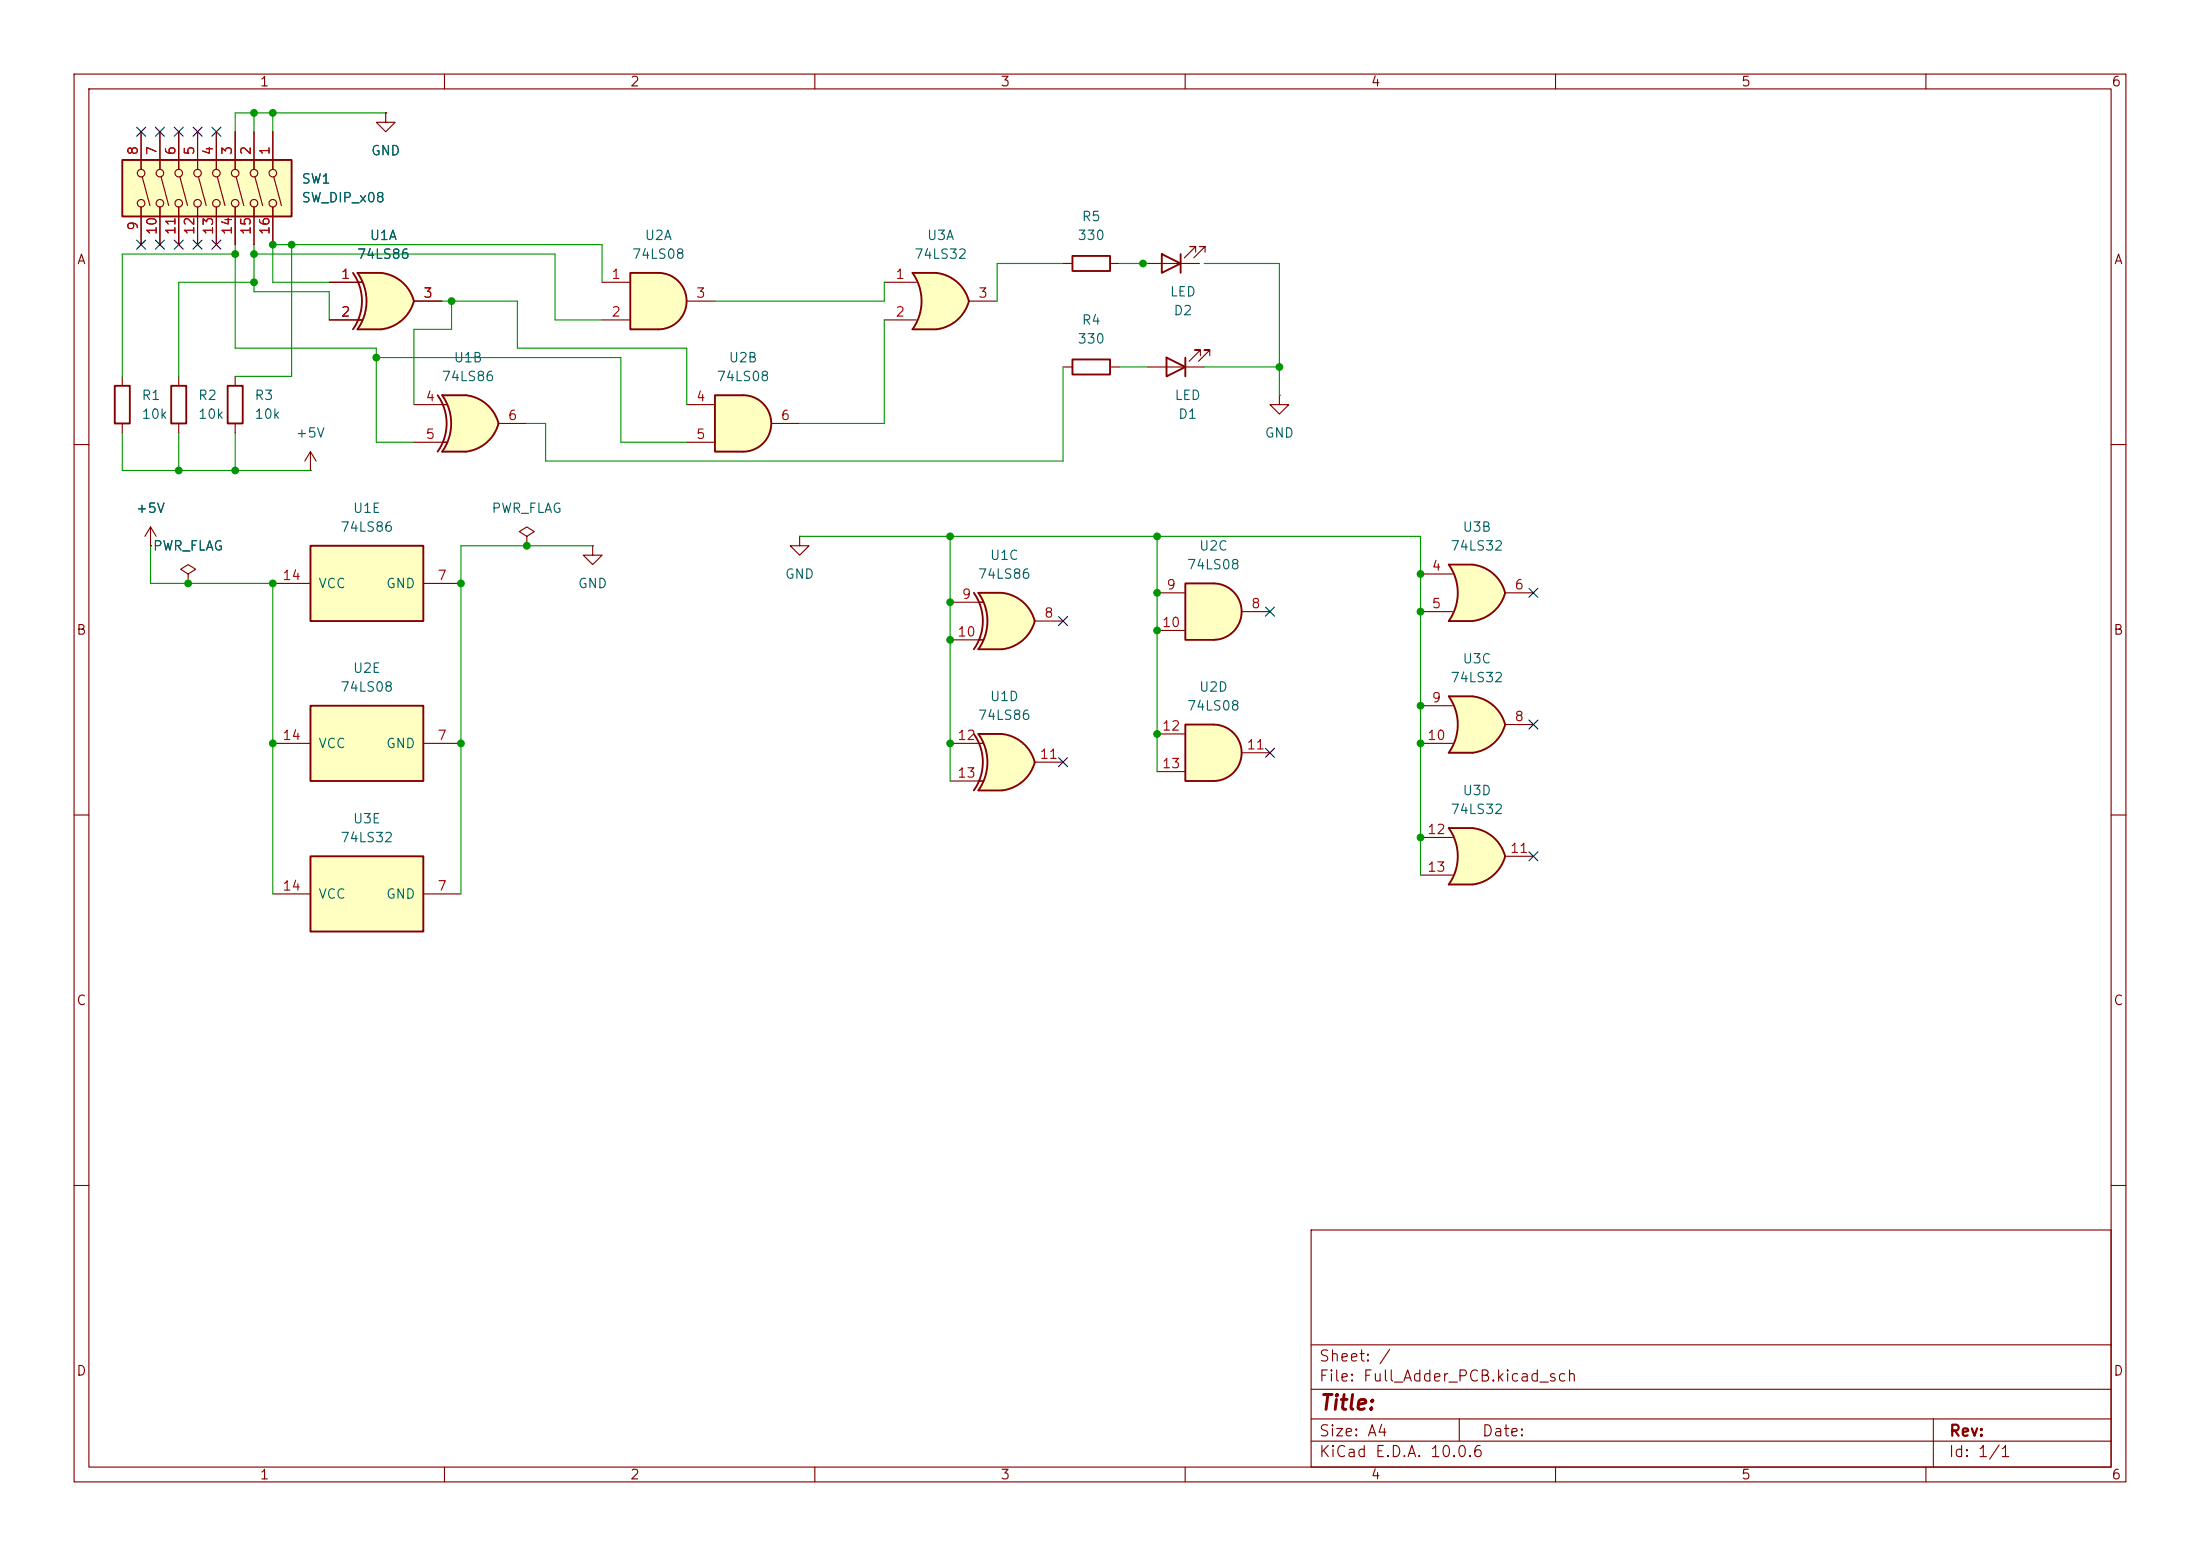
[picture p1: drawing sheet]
<svg xmlns="http://www.w3.org/2000/svg" width="297mm" height="210mm" viewBox="0 0 297 210" stroke-linecap="round" stroke-linejoin="round" font-family="sans-serif">
<g fill="none" stroke="#840000" stroke-width=".15">
<path d="M10 10h277v190h-277zM12 12h273v186h-273zM60 10v2M110 10v2M160 10v2M210 10v2M260 10v2M10 60h2M285 60h2M10 110h2M285 110h2M10 160h2"/>
<path d="M177 166h108v32h-108zM285 160h2M60 198v2M110 198v2M160 198v2M177 194.5h108M177 191.5h108M177 187.5h108M177 181.5h108M197 191.5v3M210 198v2M260 198v2"/>
<path d="M261 191.5v6.5"/>
</g>
<path d="M59.7 53.3h3.2M59.7 61h3.2" fill="none" stroke="#ffffc2" stroke-width=".14"/>
<g fill="#ffffc2" stroke="#ffffc2" stroke-width=".14">
<path d="M62.3 55.8l5 1.4a5.2 5.2 0 0 1-4.4 3.8z"/>
<path d="M62.9 53.3a5.1 5.1 0 0 1 4.4 3.9l-5 1.2z"/>
</g>
<path d="M59.7 53.3h3.2v7.7h-3.2a6.7 6.7 0 0 0 0-7.7z" fill="#ffffc2"/>
<path d="M59.1 53.3a6.6 6.6 0 0 1 0 7.7M59.7 53.3h3.2a5.1 5.1 0 0 1 4.4 3.9 5.2 5.2 0 0 1-4.4 3.8h-3.2a6.6 6.6 0 0 0 0-7.7z" fill="none" stroke="#840000" stroke-width=".25"/>
<path d="M55.9 54.6h4.4M55.9 59.7h4.4M67.3 57.2h3.8" fill="none" stroke="#840000" stroke-width=".15"/>
<path d="M163.8 78.7a3.8 3.8 0 0 1 3.8 3.9 3.8 3.8 0 0 1-3.8 3.8z" fill="#ffffc2" stroke="#ffffc2" stroke-width=".14"/>
<path d="M160 78.7h3.8v7.7h-3.8z" fill="#ffffc2"/>
<path d="M160 78.7h3.8a3.8 3.8 0 0 1 3.8 3.9 3.8 3.8 0 0 1-3.8 3.8h-3.8z" fill="none" stroke="#840000" stroke-width=".25"/>
<path d="M20.3 73.7h.1M20.3 71.1l-.7 1.3M20.3 71.1l.8 1.3M20.3 71.1v2.6M25.4 77.5l1-.7-1-.6-1 .6 1 .7v1.2M25.4 78.7h.1M156.2 80h3.8M156.2 85.1h3.8M167.6 82.6h3.8" fill="none" stroke="#840000" stroke-width=".15"/>
<path d="M195.6 111.8h3.2M195.6 119.4h3.2" fill="none" stroke="#ffffc2" stroke-width=".14"/>
<g fill="#ffffc2" stroke="#ffffc2" stroke-width=".14">
<path d="M198.2 114.2l5 1.4a5.2 5.2 0 0 1-4.4 3.8z"/>
<path d="M198.8 111.8a5.1 5.1 0 0 1 4.4 3.8l-5 1.3z"/>
</g>
<path d="M195.6 111.8h3.2v7.6h-3.2a6.7 6.7 0 0 0 0-7.6z" fill="#ffffc2"/>
<path d="M198.8 111.8h-3.2a6.6 6.6 0 0 1 0 7.6h3.2M198.8 111.8a5.2 5.2 0 0 1 4.4 3.8 5.2 5.2 0 0 1-4.4 3.8" fill="none" stroke="#840000" stroke-width=".25"/>
<path d="M191.8 113h4.3M191.8 118.1h4.3M203.2 115.6h3.8" fill="none" stroke="#840000" stroke-width=".15"/>
<path d="M88.9 36.8a3.8 3.8 0 0 1 3.8 3.8 3.8 3.8 0 0 1-3.8 3.9z" fill="#ffffc2" stroke="#ffffc2" stroke-width=".14"/>
<path d="M85.1 36.8h3.8v7.7h-3.8z" fill="#ffffc2"/>
<path d="M85.1 36.8h3.8a3.8 3.8 0 0 1 3.8 3.8 3.8 3.8 0 0 1-3.8 3.9h-3.8z" fill="none" stroke="#840000" stroke-width=".25"/>
<path d="M81.3 38.1h3.8M81.3 43.2h3.8M92.7 40.6h3.8M41.9 63.5h.1M41.9 61l-.8 1.2M41.9 61l.8 1.2M41.9 61v2.5" fill="none" stroke="#840000" stroke-width=".15"/>
<path d="M41.9 73.7h15.2v10.1h-15.2z" fill="#ffffc2"/>
<path d="M41.9 73.7h15.2v10.1h-15.2z" fill="none" stroke="#840000" stroke-width=".25"/>
<path d="M36.8 78.7h5.1M57.1 78.7h5.1" fill="none" stroke="#840000" stroke-width=".15"/>
<path d="M163.8 97.8a3.8 3.8 0 0 1 3.8 3.8 3.8 3.8 0 0 1-3.8 3.8z" fill="#ffffc2" stroke="#ffffc2" stroke-width=".14"/>
<path d="M160 97.8h3.8v7.6h-3.8z" fill="#ffffc2"/>
<path d="M156.8 34.3l2.6 1.3-2.6 1.2zM159.4 34.3v2.5M160 97.8h3.8a3.8 3.8 0 0 1 3.8 3.8 3.8 3.8 0 0 1-3.8 3.8h-3.8z" fill="none" stroke="#840000" stroke-width=".25"/>
<path d="M154.3 35.6h7.6M161.4 34v-.7h-.7h.7l-1.5 1.5M162.7 34v-.7h-.8h.8l-1.5 1.5M107.9 72.4v1.3h1.3l-1.3 1.2-1.2-1.2h1.2M107.9 72.4h.1M156.2 99.1h3.8M156.2 104.1h3.8M167.6 101.6h3.8" fill="none" stroke="#840000" stroke-width=".15"/>
<path d="M195.6 76.2h3.2M195.6 83.8h3.2" fill="none" stroke="#ffffc2" stroke-width=".14"/>
<g fill="#ffffc2" stroke="#ffffc2" stroke-width=".14">
<path d="M198.2 78.7l5 1.3a5.2 5.2 0 0 1-4.4 3.8z"/>
<path d="M198.8 76.2a5.1 5.1 0 0 1 4.4 3.8l-5 1.3z"/>
</g>
<path d="M195.6 76.2h3.2v7.6h-3.2a6.7 6.7 0 0 0 0-7.6z" fill="#ffffc2"/>
<path d="M198.8 76.2h-3.2a6.6 6.6 0 0 1 0 7.6h3.2M198.8 76.2a5.2 5.2 0 0 1 4.4 3.8 5.2 5.2 0 0 1-4.4 3.8" fill="none" stroke="#840000" stroke-width=".25"/>
<path d="M191.8 77.5h4.3M191.8 82.6h4.3M203.2 80h3.8" fill="none" stroke="#840000" stroke-width=".15"/>
<path d="M195.6 94h3.2M195.6 101.6h3.2" fill="none" stroke="#ffffc2" stroke-width=".14"/>
<g fill="#ffffc2" stroke="#ffffc2" stroke-width=".14">
<path d="M198.2 96.4l5 1.4a5.2 5.2 0 0 1-4.4 3.8z"/>
<path d="M198.8 94a5.1 5.1 0 0 1 4.4 3.8l-5 1.3z"/>
</g>
<path d="M195.6 94h3.2v7.6h-3.2a6.7 6.7 0 0 0 0-7.6z" fill="#ffffc2"/>
<path d="M198.8 94h-3.2a6.6 6.6 0 0 1 0 7.6h3.2M198.8 94a5.1 5.1 0 0 1 4.4 3.8M203.2 97.8a5.2 5.2 0 0 1-4.4 3.8" fill="none" stroke="#840000" stroke-width=".25"/>
<path d="M191.8 95.3h4.3M203.2 97.8h3.8M191.8 100.3h4.3" fill="none" stroke="#840000" stroke-width=".15"/>
<path d="M41.9 115.6h15.2v10.1h-15.2z" fill="#ffffc2"/>
<path d="M41.9 115.6h15.2v10.1h-15.2z" fill="none" stroke="#840000" stroke-width=".25"/>
<path d="M36.8 120.7h5.1M57.1 120.7h5.1" fill="none" stroke="#840000" stroke-width=".15"/>
<path d="M48.3 36.8h3.1M48.3 44.5h3.1" fill="none" stroke="#ffffc2" stroke-width=".14"/>
<g fill="#ffffc2" stroke="#ffffc2" stroke-width=".14">
<path d="M50.9 39.3l5 1.3a5.2 5.2 0 0 1-4.4 3.9z"/>
<path d="M51.5 36.8a5.1 5.1 0 0 1 4.4 3.8l-5 1.3z"/>
</g>
<path d="M48.3 36.8h3.1v7.7h-3.1a6.7 6.7 0 0 0 0-7.7z" fill="#ffffc2"/>
<path d="M47.7 36.8a6.6 6.6 0 0 1 0 7.7M51.4 36.8h-3.1a6.6 6.6 0 0 1 0 7.7h3.1M51.5 36.8a5.1 5.1 0 0 1 4.4 3.8 5.2 5.2 0 0 1-4.4 3.9" fill="none" stroke="#840000" stroke-width=".25"/>
<path d="M44.4 38.1h4.5M44.4 43.2h4.5M55.9 40.6h3.8M71.1 72.4l1-.6-1-.7-1 .7 1 .6v1.3M71.1 73.7h.1M80 73.7v1.2h1.3l-1.3 1.3-1.3-1.3h1.3M80 73.7h.1" fill="none" stroke="#840000" stroke-width=".15"/>
<path d="M132.1 99.1h3.2M132.1 106.7h3.2" fill="none" stroke="#ffffc2" stroke-width=".14"/>
<g fill="#ffffc2" stroke="#ffffc2" stroke-width=".14">
<path d="M134.7 101.5l5 1.4a5.2 5.2 0 0 1-4.4 3.8z"/>
<path d="M135.3 99.1a5.1 5.1 0 0 1 4.4 3.8l-5 1.3z"/>
</g>
<path d="M132.1 99.1h3.2v7.6h-3.2a6.7 6.7 0 0 0 0-7.6z" fill="#ffffc2"/>
<path d="M131.5 99.1a6.6 6.6 0 0 1 0 7.6M132.1 99.1h3.2a5.1 5.1 0 0 1 4.4 3.8 5.2 5.2 0 0 1-4.4 3.8h-3.2a6.6 6.6 0 0 0 0-7.6z" fill="none" stroke="#840000" stroke-width=".25"/>
<path d="M128.3 100.3h4.4M128.3 105.4h4.4M139.7 102.9h3.8" fill="none" stroke="#840000" stroke-width=".15"/>
<path d="M41.9 95.3h15.2v10.1h-15.2z" fill="#ffffc2"/>
<path d="M41.9 95.3h15.2v10.1h-15.2z" fill="none" stroke="#840000" stroke-width=".25"/>
<path d="M36.8 100.3h5.1M57.1 100.3h5.1" fill="none" stroke="#840000" stroke-width=".15"/>
<path d="M132.1 80h3.2M132.1 87.6h3.2" fill="none" stroke="#ffffc2" stroke-width=".14"/>
<g fill="#ffffc2" stroke="#ffffc2" stroke-width=".14">
<path d="M134.7 82.5l5 1.3a5.2 5.2 0 0 1-4.4 3.8z"/>
<path d="M135.3 80a5.1 5.1 0 0 1 4.4 3.8l-5 1.3z"/>
</g>
<path d="M132.1 80h3.2v7.6h-3.2a6.7 6.7 0 0 0 0-7.6z" fill="#ffffc2"/>
<path d="M131.5 80a6.6 6.6 0 0 1 0 7.6M135.3 87.6h-3.2a6.6 6.6 0 0 0 0-7.6h3.2a5.1 5.1 0 0 1 4.4 3.8 5.2 5.2 0 0 1-4.4 3.8" fill="none" stroke="#840000" stroke-width=".25"/>
<path d="M128.3 81.3h4.4M128.3 86.4h4.4M139.7 83.8h3.8" fill="none" stroke="#840000" stroke-width=".15"/>
<path d="M100.3 53.3a3.8 3.8 0 0 1 3.8 3.9 3.8 3.8 0 0 1-3.8 3.8z" fill="#ffffc2" stroke="#ffffc2" stroke-width=".14"/>
<path d="M96.5 53.3h3.8v7.7h-3.8z" fill="#ffffc2"/>
<path d="M144.8 34.5h5.1v2.1h-5.1zM96.5 53.3h3.8a3.8 3.8 0 0 1 3.8 3.9 3.8 3.8 0 0 1-3.8 3.8h-3.8zM144.8 48.5h5.1v2h-5.1z" fill="none" stroke="#840000" stroke-width=".25"/>
<path d="M52.1 15.2v1.3h1.2l-1.2 1.3-1.3-1.3h1.3M52.1 15.2h.1M143.5 35.6h1.3M149.9 35.6h1.2M92.7 54.6h3.8M92.7 59.7h3.8M104.1 57.2h3.8M143.5 49.5h1.3M149.9 49.5h1.2" fill="none" stroke="#840000" stroke-width=".15"/>
<path d="M123.2 36.8h3.2M123.2 44.5h3.2" fill="none" stroke="#ffffc2" stroke-width=".14"/>
<g fill="#ffffc2" stroke="#ffffc2" stroke-width=".14">
<path d="M125.8 39.3l5 1.3a5.2 5.2 0 0 1-4.4 3.9z"/>
<path d="M126.4 36.8a5.1 5.1 0 0 1 4.4 3.8l-5 1.3z"/>
</g>
<path d="M123.2 36.8h3.2v7.7h-3.2a6.7 6.7 0 0 0 0-7.7z" fill="#ffffc2"/>
<path d="M126.4 36.8h-3.2a6.6 6.6 0 0 1 0 7.7h3.2M126.4 36.8a5.2 5.2 0 0 1 4.4 3.8 5.2 5.2 0 0 1-4.4 3.9M157.5 48.3l2.5 1.2-2.5 1.3zM160 48.3v2.5" fill="none" stroke="#840000" stroke-width=".25"/>
<path d="M119.4 38.1h4.3M119.4 43.2h4.3M130.8 40.6h3.8M154.9 49.5h7.7M162.1 48v-.8h-.8h.8l-1.6 1.6M163.3 48v-.8h-.7h.7l-1.5 1.6M172.7 53.3v1.3h1.3l-1.3 1.3-1.3-1.3h1.3M172.7 53.3h.1" fill="none" stroke="#840000" stroke-width=".15"/>
<path d="M16.5 21.6h22.9v7.6h-22.9z" fill="#ffffc2"/>
<g fill="none" stroke="#840000" stroke-width=".15">
<path d="M19 17.8v5.1M21.6 17.8v5.1M24.1 17.8v5.1M26.7 17.8v5.1M29.2 17.8v5.1M31.7 17.8v5.1M34.3 17.8v5.1M36.8 17.8v5.1M52.1 15.2h.1M19 27.9v5.1M19.2 23.9l1 3.9M21.6 27.9v5.1"/>
<path d="M21.7 23.9l1.1 3.9M24.1 27.9v5.1M24.3 23.9l1 3.9M26.7 27.9v5.1M26.8 23.9l1 3.9M29.2 27.9v5.1M29.3 23.9l1.1 3.9M31.7 27.9v5.1M31.9 23.9l1 3.9M34.3 27.9v5.1M34.4 23.9l1.1 3.9M36.8 27.9v5.1"/>
<path d="M37 23.9l1 3.9M44.4 38.1h4.5M16.5 50.8v1.3M16.5 57.2v1.2M24.1 50.8v1.3M24.1 57.2v1.2M31.7 50.8v1.3M31.7 57.2v1.2M44.4 43.2h4.5M55.9 40.6h3.8M20.3 73.7h.1M25.4 78.7h.1"/>
<circle cx="19" cy="27.4" r=".51"/>
<circle cx="19" cy="23.4" r=".51"/>
<circle cx="21.6" cy="27.4" r=".51"/>
<circle cx="21.6" cy="23.4" r=".51"/>
<circle cx="24.1" cy="23.4" r=".51"/>
<circle cx="24.1" cy="27.4" r=".51"/>
<circle cx="26.7" cy="27.4" r=".51"/>
<circle cx="26.7" cy="23.4" r=".51"/>
<circle cx="29.2" cy="23.4" r=".51"/>
<circle cx="29.2" cy="27.4" r=".51"/>
<circle cx="31.8" cy="27.4" r=".51"/>
<circle cx="31.8" cy="23.4" r=".51"/>
<circle cx="34.3" cy="27.4" r=".51"/>
<circle cx="34.3" cy="23.4" r=".51"/>
<circle cx="36.8" cy="23.4" r=".51"/>
<circle cx="36.8" cy="27.4" r=".51"/>
</g>
<path d="M16.5 21.6h22.9v7.6h-22.9zM15.5 52.1h2v5.1h-2zM23.1 52.1h2v5.1h-2zM30.7 52.1h2.1v5.1h-2.1z" fill="none" stroke="#840000" stroke-width=".25"/>
<g fill="none" stroke="#009600" stroke-width=".15">
<path d="M34.3 15.2v2.6M36.8 15.2v2.6M52.1 15.2h-20.4v2.6M31.7 34.3h-15.2v16.5M31.7 33v14h19.1v12.7h5.1M34.3 34.3h40.6v8.9h6.4M34.3 33v6.4h10.1v3.8M34.3 38.1h-10.2v12.7M39.4 33v17.8h-7.7M44.4 38.1h-7.6v-5.1h44.5v5.1M119.4 38.1v2.5h-22.9M143.5 35.6h-8.9v5"/>
<path d="M151.1 35.6h3.8M162.6 35.6h10.1v17.7M16.5 58.4v5.1h25.4M24.1 58.4v5.1M31.7 58.4v5.1M50.8 48.3h33v11.4h8.9M59.7 40.6h10.1v6.4h22.9v7.6M61 40.6v3.9h-5.1v10.1M119.4 43.2v14h-11.5M143.5 49.5v12.7h-69.8v-5h-2.6M151.1 49.5h3.8M162.6 49.5h10.1"/>
<path d="M20.3 73.7v5h16.5v42M80 73.7h-17.8v47M107.9 72.4h83.9v45.7M128.3 72.4v33M156.2 72.4v31.7"/>
</g>
<g fill="none" stroke="#000084" stroke-width=".15">
<path d="M18.4 17.2l1.3 1.2M19.7 17.2l-1.3 1.2M21 17.2l1.2 1.2M22.2 17.2l-1.2 1.2M23.5 17.2l1.2 1.2M24.7 17.2l-1.2 1.2M26.1 17.2l1.2 1.2M27.3 17.2l-1.2 1.2M28.6 17.2l1.2 1.2M29.8 17.2l-1.2 1.2M18.4 32.4l1.3 1.2M19.7 32.4l-1.3 1.2"/>
<path d="M21 32.4l1.2 1.2M22.2 32.4l-1.2 1.2M23.5 32.4l1.2 1.2M24.7 32.4l-1.2 1.2M26.1 32.4l1.2 1.2M27.3 32.4l-1.2 1.2M28.6 32.4l1.2 1.2M29.8 32.4l-1.2 1.2M206.4 79.4l1.2 1.2M207.6 79.4l-1.2 1.2M142.9 83.2l1.2 1.2M144.1 83.2l-1.2 1.2"/>
<path d="M170.8 81.9l1.3 1.3M172.1 81.9l-1.3 1.3M206.4 97.2l1.2 1.2M207.6 97.2l-1.2 1.2M142.9 102.3l1.2 1.2M144.1 102.3l-1.2 1.2M170.8 101l1.3 1.2M172.1 101l-1.3 1.2M206.4 115l1.2 1.2M207.6 115l-1.2 1.2"/>
</g>
<g fill="#009600" stroke="#009600" stroke-width=".14">
<circle cx="50.8" cy="48.3" r=".46"/>
<circle cx="34.3" cy="38.1" r=".46"/>
<circle cx="39.4" cy="33" r=".46"/>
<circle cx="61" cy="40.6" r=".46"/>
<circle cx="156.2" cy="99.1" r=".46"/>
<circle cx="191.8" cy="77.5" r=".46"/>
<circle cx="191.8" cy="82.6" r=".46"/>
<circle cx="128.3" cy="100.3" r=".46"/>
<circle cx="128.3" cy="86.4" r=".46"/>
<circle cx="191.8" cy="113" r=".46"/>
<circle cx="191.8" cy="100.3" r=".46"/>
<circle cx="191.8" cy="95.3" r=".46"/>
<circle cx="156.2" cy="85.1" r=".46"/>
<circle cx="156.2" cy="80" r=".46"/>
<circle cx="25.4" cy="78.7" r=".46"/>
<circle cx="62.2" cy="78.7" r=".46"/>
<circle cx="62.2" cy="100.3" r=".46"/>
<circle cx="36.8" cy="78.7" r=".46"/>
<circle cx="31.7" cy="63.5" r=".46"/>
<circle cx="24.1" cy="63.5" r=".46"/>
<circle cx="71.1" cy="73.7" r=".46"/>
<circle cx="36.8" cy="100.3" r=".46"/>
<circle cx="156.2" cy="72.4" r=".46"/>
<circle cx="128.3" cy="81.3" r=".46"/>
<circle cx="128.3" cy="72.4" r=".46"/>
<circle cx="154.3" cy="35.6" r=".46"/>
<circle cx="172.7" cy="49.5" r=".46"/>
<circle cx="34.3" cy="15.2" r=".46"/>
<circle cx="31.7" cy="34.3" r=".46"/>
<circle cx="36.8" cy="33" r=".46"/>
<circle cx="34.3" cy="34.3" r=".46"/>
<circle cx="36.8" cy="15.2" r=".46"/>
</g>
<text font-size="2" fill="#840000" x="178" y="190.8">Title:</text>
<g font-size="1.5" fill="#840000">
<text x="178" y="184.1">Sheet: /</text>
<text x="178" y="186.8">File: Full_Adder_PCB.kicad_sch</text>
<text x="178" y="197">KiCad E.D.A. 10.0.6</text>
<text x="178" y="194.2">Size: A4</text>
<text x="200" y="194.2">Date:</text>
<text x="263" y="197">Id: 1/1</text>
<text x="263" y="194.2">Rev:</text>
</g>
<g font-size="1.3" fill="#840000">
<text x="35" y="12">1</text>
<text x="85" y="12">2</text>
<text x="135" y="12">3</text>
<text x="185" y="12">4</text>
<text x="235" y="12">5</text>
<text x="285" y="12">6</text>
<text x="10.3" y="36">A</text>
<text x="285.3" y="36">A</text>
<text x="10.2" y="86">B</text>
<text x="285.2" y="86">B</text>
<text x="10.2" y="136">C</text>
<text x="285.2" y="136">C</text>
<text x="10.2" y="186">D</text>
<text x="285.2" y="186">D</text>
<text x="35" y="200">1</text>
<text x="85" y="200">2</text>
<text x="135" y="200">3</text>
<text x="185" y="200">4</text>
<text x="235" y="200">5</text>
<text x="285" y="200">6</text>
</g>
<g font-size="1.3" fill="#a90000">
<text x="18.9" y="21.1" transform="rotate(-90 18.9 21.1)">8</text>
<text x="21.5" y="21.1" transform="rotate(-90 21.5 21.1)">7</text>
<text x="24" y="21.1" transform="rotate(-90 24 21.1)">6</text>
<text x="26.5" y="21.1" transform="rotate(-90 26.5 21.1)">5</text>
<text x="29.1" y="21.1" transform="rotate(-90 29.1 21.1)">4</text>
<text x="31.6" y="21.1" transform="rotate(-90 31.6 21.1)">3</text>
<text x="34.2" y="21.1" transform="rotate(-90 34.2 21.1)">2</text>
<text x="36.7" y="21.1" transform="rotate(-90 36.7 21.1)">1</text>
<text x="18.9" y="31.2" transform="rotate(-90 18.9 31.2)">9</text>
<text x="21.5" y="31.8" transform="rotate(-90 21.5 31.8)">10</text>
<text x="24" y="31.8" transform="rotate(-90 24 31.8)">11</text>
<text x="26.5" y="31.8" transform="rotate(-90 26.5 31.8)">12</text>
<text x="29.1" y="31.8" transform="rotate(-90 29.1 31.8)">13</text>
<text x="31.6" y="31.8" transform="rotate(-90 31.6 31.8)">14</text>
<text x="34.2" y="31.8" transform="rotate(-90 34.2 31.8)">15</text>
<text x="36.7" y="31.8" transform="rotate(-90 36.7 31.8)">16</text>
<text x="45.9" y="38">1</text>
<text x="57.1" y="40.5">3</text>
<text x="82.5" y="38">1</text>
<text x="93.9" y="40.5">3</text>
<text x="120.8" y="38">1</text>
<text x="132" y="40.5">3</text>
<text x="45.9" y="43">2</text>
<text x="82.5" y="43">2</text>
<text x="120.8" y="43">2</text>
<text x="57.4" y="54.5">4</text>
<text x="57.4" y="59.6">5</text>
<text x="68.5" y="57">6</text>
<text x="93.9" y="54.5">4</text>
<text x="93.9" y="59.6">5</text>
<text x="105.3" y="57">6</text>
<text x="193.2" y="77.3">4</text>
<text x="38" y="78.6">14</text>
<text x="59" y="78.6">7</text>
<text x="129.8" y="81.1">9</text>
<text x="140.9" y="83.7">8</text>
<text x="157.4" y="79.9">9</text>
<text x="168.8" y="82.4">8</text>
<text x="193.2" y="82.4">5</text>
<text x="204.4" y="79.9">6</text>
<text x="129.2" y="86.2">10</text>
<text x="156.8" y="85">10</text>
<text x="193.2" y="95.1">9</text>
<text x="38" y="100.2">14</text>
<text x="59" y="100.2">7</text>
<text x="129.2" y="100.2">12</text>
<text x="156.8" y="98.9">12</text>
<text x="168.2" y="101.5">11</text>
<text x="192.6" y="100.2">10</text>
<text x="204.4" y="97.7">8</text>
<text x="129.2" y="105.3">13</text>
<text x="140.3" y="102.7">11</text>
<text x="156.8" y="104">13</text>
<text x="192.6" y="112.9">12</text>
<text x="192.6" y="118">13</text>
<text x="203.8" y="115.4">11</text>
<text x="38" y="120.5">14</text>
<text x="59" y="120.5">7</text>
</g>
<g font-size="1.3" fill="#006464">
<text x="50" y="21.3">GND</text>
<text x="40.6" y="25.1">SW1</text>
<text x="40.6" y="27.6">SW_DIP_x08</text>
<text x="48.1" y="35.3">74LS86</text>
<text x="49.8" y="32.7">U1A</text>
<text x="85.2" y="35.3">74LS08</text>
<text x="87" y="32.7">U2A</text>
<text x="123.3" y="35.3">74LS32</text>
<text x="125.1" y="32.7">U3A</text>
<text x="145.4" y="32.7">330</text>
<text x="146" y="30.2">R5</text>
<text x="157.9" y="40.3">LED</text>
<text x="145.4" y="46.7">330</text>
<text x="146" y="44.1">R4</text>
<text x="158.3" y="42.9">D2</text>
<text x="59.5" y="51.8">74LS86</text>
<text x="61.2" y="49.2">U1B</text>
<text x="96.7" y="51.8">74LS08</text>
<text x="98.3" y="49.2">U2B</text>
<text x="19" y="54.3">R1</text>
<text x="19" y="56.8">10k</text>
<text x="26.7" y="54.3">R2</text>
<text x="26.7" y="56.8">10k</text>
<text x="34.3" y="54.3">R3</text>
<text x="34.3" y="56.8">10k</text>
<text x="39.8" y="59.4">+5V</text>
<text x="158.5" y="54.3">LED</text>
<text x="159" y="56.8">D1</text>
<text x="170.7" y="59.4">GND</text>
<text x="18.3" y="69.5">+5V</text>
<text x="47.6" y="69.5">U1E</text>
<text x="66.3" y="69.5">PWR_FLAG</text>
<text x="20.6" y="74.6">PWR_FLAG</text>
<text x="45.9" y="72.1">74LS86</text>
<text x="133.6" y="75.9">U1C</text>
<text x="160.2" y="77.2">74LS08</text>
<text x="161.8" y="74.6">U2C</text>
<text x="195.7" y="74.6">74LS32</text>
<text x="197.4" y="72.1">U3B</text>
<text x="42.9" y="79.7">VCC</text>
<text x="52" y="79.7">GND</text>
<text x="77.9" y="79.7">GND</text>
<text x="105.9" y="78.4">GND</text>
<text x="131.9" y="78.4">74LS86</text>
<text x="197.4" y="89.9">U3C</text>
<text x="45.9" y="93.7">74LS08</text>
<text x="47.6" y="91.1">U2E</text>
<text x="133.6" y="94.9">U1D</text>
<text x="161.8" y="93.7">U2D</text>
<text x="195.7" y="92.4">74LS32</text>
<text x="42.9" y="101.3">VCC</text>
<text x="52" y="101.3">GND</text>
<text x="131.9" y="97.5">74LS86</text>
<text x="160.2" y="96.2">74LS08</text>
<text x="197.4" y="107.6">U3D</text>
<text x="45.9" y="114">74LS32</text>
<text x="47.6" y="111.5">U3E</text>
<text x="195.7" y="110.2">74LS32</text>
<text x="42.9" y="121.6">VCC</text>
<text x="52" y="121.6">GND</text>
</g>
</svg>
